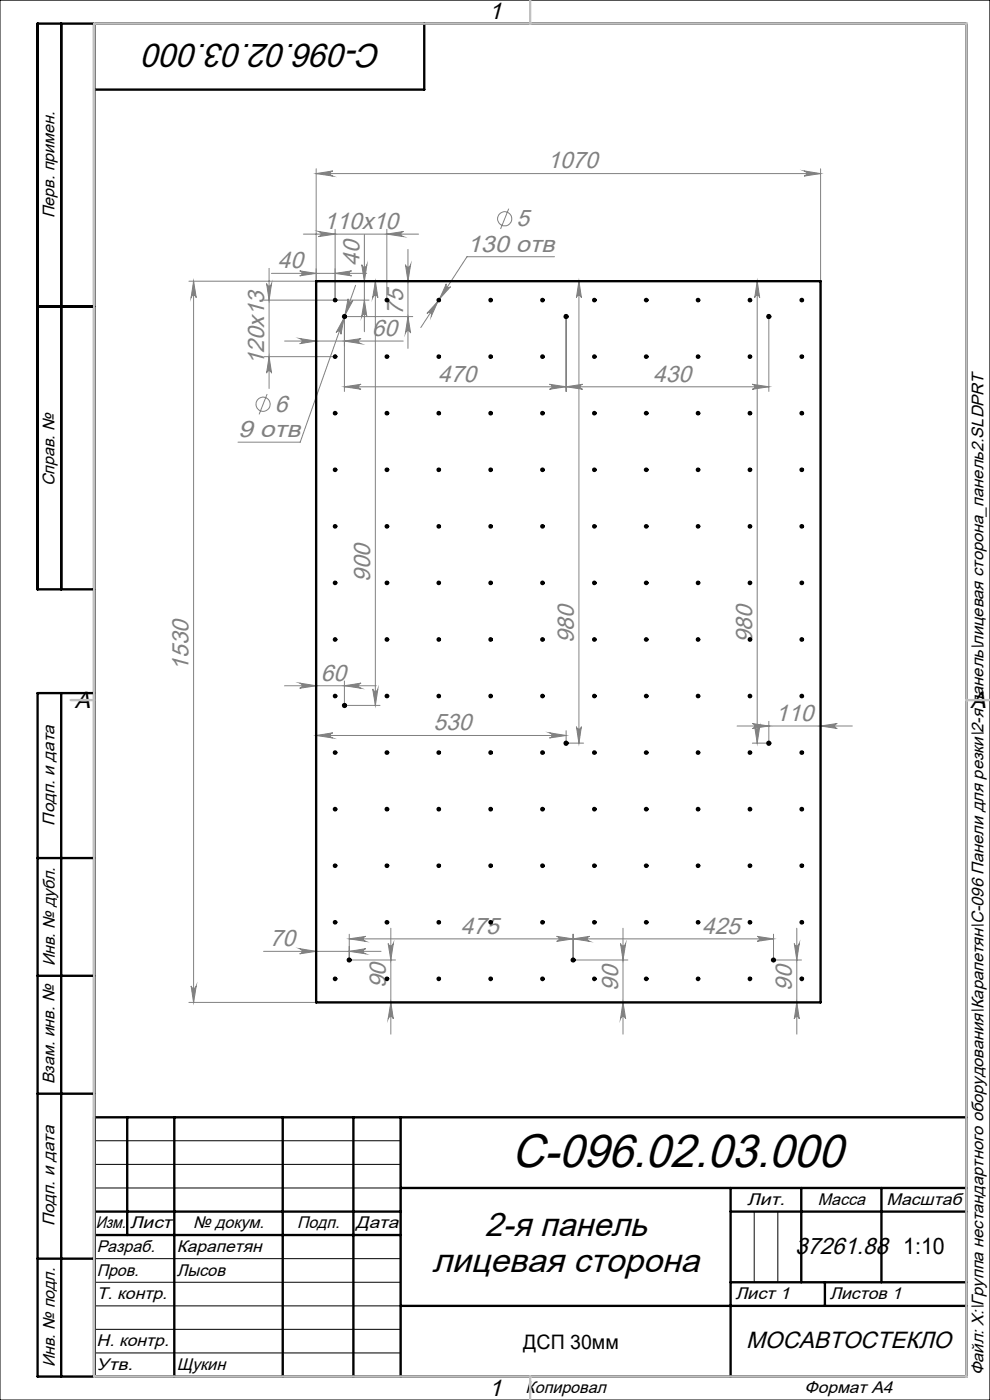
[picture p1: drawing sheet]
<svg xmlns="http://www.w3.org/2000/svg" width="210mm" height="297mm" viewBox="0 0 210 297" stroke-linecap="round" stroke-linejoin="round" font-family="sans-serif">
<g fill="none" stroke="#808080" stroke-width=".21">
<path d="M67.1 36.8l3.5-.5a.55 .55 0 0 0-.5 .5 .55 .55 0 0 0 .5 .6zM67.1 35.8v23.9h-27M67.1 36.8h107M170.6 36.3l3.5 .5-3.5 .6a.55 .55 0 0 0 .5-.6 .55 .55 0 0 0-.5-.5zM174.1 35.8v23.9M41.1 59.7l.5 3.4a.55 .55 0 0 0-.5-.5 .55 .55 0 0 0-.6 .5zM41.1 59.7v153M57.1 56.9v25.5M57.6 58h20.2M63.6 57.5l3.5 .5-3.5 .5a.53 .53 0 0 0 .5-.5 .53 .53 0 0 0-.5-.5zM64.3 49.7h24.5M67.6 49.1l3.5 .6-3.5 .5a.55 .55 0 0 0 .5-.6 .55 .55 0 0 0-.5-.5z"/>
<path d="M71.1 58l3.5-.5a.53 .53 0 0 0-.5 .5 .53 .53 0 0 0 .5 .5zM71.1 48.6v14.7M76.7 56.2a.55 .55 0 0 0 .6 .5 .55 .55 0 0 0 .5-.5l-.5 3.5zM77.3 49.7v20.7M79.6 59.7l.6 3.4a.55 .55 0 0 0-.6-.5 .55 .55 0 0 0-.5 .5zM79.6 59.7v89.9M82.1 49.7l3.5-.6a.55 .55 0 0 0-.6 .5 .55 .55 0 0 0 .6 .6zM82.1 48.6v14.7M86 56.2a.55 .55 0 0 0 .6 .5 .55 .55 0 0 0 .5-.5l-.6 3.5zM86.5 52.9v21M107.9 44.3l-1.7 4.3M117.6 54.5h-18.5l-9.8 15"/>
<path d="M122.8 59.7v98M122.8 59.7l.5 3.4a.53 .53 0 0 0-.5-.5 .53 .53 0 0 0-.5 .5zM160.6 59.7l.5 3.4a.53 .53 0 0 0-.5-.5 .53 .53 0 0 0-.5 .5zM160.6 59.7v98M56.1 63.7h14.6M56.1 75.7h14.6M56.6 60.1a.53 .53 0 0 0 .5 .6 .53 .53 0 0 0 .5-.6l-.5 3.6zM57.1 75.7l.5 3.5a.53 .53 0 0 0-.5-.5 .53 .53 0 0 0-.5 .5zM60.4 72.4h25.1M63.6 71.8l3.5 .6-3.5 .5a.55 .55 0 0 0 .5-.5 .55 .55 0 0 0-.5-.6zM71.4 63.7h6.9M73 67.4l-.7 3.5a.54 .54 0 0 0-.3-.6 .54 .54 0 0 0-.7 .3z"/>
<path d="M73.1 72.4l3.5-.6a.55 .55 0 0 0-.5 .6 .55 .55 0 0 0 .5 .5zM73.1 67.6v15.4M73.5 67.2h14.1M73.8 63.4a.54 .54 0 0 0 .4 .7 .54 .54 0 0 0 .7-.4l-1.7 3.2zM75.4 60.5l-11.7 33.3h-13.2M77.3 63.7l.5 3.5a.55 .55 0 0 0-.5-.5 .55 .55 0 0 0-.6 .5zM86.5 67.2l.6 3.5a.55 .55 0 0 0-.5-.5 .55 .55 0 0 0-.6 .5zM92.9 63.9l-1.4 3.2a.55 .55 0 0 0-.2-.7 .55 .55 0 0 0-.7 .1zM94.7 60.2a.53 .53 0 0 0 .1 .7 .53 .53 0 0 0 .8-.1l-2.4 2.7zM120.1 67.6v15.4M163.1 67.6v15.4M56.7 83.6l-1.7 4.3"/>
<path d="M73.1 82.1l3.5-.6a.53 .53 0 0 0-.5 .6 .53 .53 0 0 0 .5 .5zM73.1 82.1h90M116.6 81.5l3.5 .6-3.5 .5a.53 .53 0 0 0 .5-.5 .53 .53 0 0 0-.5-.6zM120.1 82.1l3.5-.6a.53 .53 0 0 0-.5 .6 .53 .53 0 0 0 .5 .5zM159.6 81.5l3.5 .6-3.5 .5a.53 .53 0 0 0 .5-.5 .53 .53 0 0 0-.5-.6zM60.4 145.5h19.4M63.6 144.9l3.5 .6-3.5 .5a.55 .55 0 0 0 .5-.5 .55 .55 0 0 0-.5-.6zM67.1 156l3.5-.5a.55 .55 0 0 0-.5 .5 .55 .55 0 0 0 .5 .6zM67.1 156h53M73.1 145.5l3.5-.6a.55 .55 0 0 0-.5 .6 .55 .55 0 0 0 .5 .5zM73.1 144.5v4.8M73.5 149.6h7.1"/>
<path d="M79.1 146.2a.55 .55 0 0 0 .5 .5 .55 .55 0 0 0 .6-.5l-.6 3.4zM116.6 155.5l3.5 .5-3.5 .6a.55 .55 0 0 0 .5-.6 .55 .55 0 0 0-.5-.5zM120.1 155v2.3M120.5 157.7h3.3M122.3 154.2a.53 .53 0 0 0 .5 .5 .53 .53 0 0 0 .5-.5l-.5 3.5zM156.4 154h24.4M159.6 153.5l3.5 .5-3.5 .5a.53 .53 0 0 0 .5-.5 .53 .53 0 0 0-.5-.5zM159.6 157.7h3.1M160.1 154.2a.53 .53 0 0 0 .5 .5 .53 .53 0 0 0 .5-.5l-.5 3.5zM163.1 153v4.3M174.1 154l3.5-.5a.53 .53 0 0 0-.6 .5 .53 .53 0 0 0 .6 .5zM74.1 199.2l3.5-.6a.53 .53 0 0 0-.5 .6 .53 .53 0 0 0 .5 .5z"/>
<path d="M74.1 198.2v5M74.1 199.2h90M82.9 196.9v22.5M118.1 198.6l3.5 .6-3.5 .5a.53 .53 0 0 0 .5-.5 .53 .53 0 0 0-.5-.6zM121.6 199.2l3.5-.6a.53 .53 0 0 0-.5 .6 .53 .53 0 0 0 .5 .5zM121.6 198.2v5M132.2 196.9v22.5M160.6 198.6l3.5 .6-3.5 .5a.53 .53 0 0 0 .5-.5 .53 .53 0 0 0-.5-.6zM164.1 198.2v5M169 196.9v22.5M40.1 212.7h27M40.5 209.2a.55 .55 0 0 0 .6 .5 .55 .55 0 0 0 .5-.5l-.5 3.5z"/>
<path d="M55.9 201.8h24.9M63.6 201.3l3.5 .5-3.5 .5a.55 .55 0 0 0 .5-.5 .55 .55 0 0 0-.5-.5zM74.1 201.8l3.5-.5a.55 .55 0 0 0-.5 .5 .55 .55 0 0 0 .5 .5zM74.5 203.7h9.4M82.3 200.2a.55 .55 0 0 0 .6 .5 .55 .55 0 0 0 .5-.5l-.5 3.5zM82.9 212.7l.5 3.4a.55 .55 0 0 0-.5-.5 .55 .55 0 0 0-.6 .5zM122 203.7h11.2M131.6 200.2a.55 .55 0 0 0 .6 .5 .55 .55 0 0 0 .5-.5l-.5 3.5zM132.2 212.7l.5 3.4a.55 .55 0 0 0-.5-.5 .55 .55 0 0 0-.6 .5zM164.5 203.7h5.5M168.5 200.2a.53 .53 0 0 0 .5 .5 .53 .53 0 0 0 .5-.5l-.5 3.5zM169 212.7l.5 3.4a.53 .53 0 0 0-.5-.5 .53 .53 0 0 0-.5 .5z"/>
<circle cx="107.1" cy="46.4" r="1.49"/>
<circle cx="55.8" cy="85.8" r="1.51"/>
</g>
<g fill="none" stroke="#000" stroke-width=".21" stroke-dasharray="15.2 1.3 1.3 1.3">
<path d="M70.9 63.6h-.2M70.9 75.6h-.2M71.1 63.4v-.1M71.1 63.8v.2M71.1 75.4v-.1M71.1 75.8v.2M71.3 63.6h.1M71.3 75.6h.1M72.9 67.1h-.2M73.1 66.9v-.2M73.1 67.3v.2M73.3 67.1h.2"/>
<path d="M81.9 63.6h-.2M82.1 63.4v-.1M82.1 63.8v.2M82.3 63.6h.1M119.9 67.1h-.2M120.1 66.9v-.2M120.1 67.3v.2M120.3 67.1h.2M162.9 67.1h-.2M163.1 66.9v-.2M163.1 67.3v.2M163.3 67.1h.2"/>
<path d="M72.9 149.6h-.2M73.1 149.4v-.2M73.1 149.8v.2M73.3 149.6h.2M119.9 157.6h-.2M120.1 157.4v-.2M120.1 157.8v.2M120.3 157.6h.2M162.9 157.6h-.2M163.1 157.4v-.2M163.1 157.8v.2M163.3 157.6h.2"/>
<path d="M73.9 203.6h-.2M74.1 203.4v-.2M74.1 203.8v.2M74.3 203.6h.2M121.4 203.6h-.2M121.6 203.4v-.2M121.6 203.8v.2M121.8 203.6h.2M163.9 203.6h-.2M164.1 203.4v-.2M164.1 203.8v.2M164.3 203.6h.2"/>
<path d="M169.9 207.6h-.2M170.1 207.4v-.1M170.1 207.8v.2M170.3 207.6h.1"/>
</g>
<g fill="none" stroke="#000" stroke-width=".21">
<path d="M0 0h210v297h-210zM71 63.7h.2M71 75.7h.2M71.1 63.6v.1M71.1 75.6v.2M73 67.2h.2M73.1 67.1v.2M82 63.7h.2M82.1 63.6v.1M120 67.2h.2M120.1 67.1v.2M163 67.2h.2"/>
<path d="M163.1 67.1v.2M73 149.6h.2M73.1 149.6v.2M120 157.7h.2M120.1 157.5v.3M163 157.7h.2M163.1 157.5v.3M74 203.7h.2M74.1 203.5v.3M121.5 203.7h.2M121.6 203.5v.3M164 203.7h.2"/>
<path d="M164.1 203.5v.3M170 207.6h.2M170.1 207.6v.1M20 242h65M20 247h65M20 252h65M160 257v15M165 257v15M20 267h65M20 272h65M20 277h65M20 282h65"/>
<path d="M20 287h65"/>
</g>
<g fill="none" stroke="#000" stroke-width=".5">
<path d="M13 5v120M20 5v287M90 5v14h-70M8 65h12M20 125h-12v-120h197v287h-197v-145h12M13 147v145M8 182h12M8 207h12M8 232h12M20 237h185M27 237v25M37 237v55"/>
<path d="M60 237v55M75 237v55M85 237v55M20 257h65M85 252h120M155 252v40M155 257h50M170 252v20M187 252v20M8 267h12M20 262h65M85 277h120"/>
<path d="M155 272h50M175 272v5"/>
</g>
<path d="M20 5h185v287h-185zM112.5 0v5M15 148.5h5M205 148.5h5M112.5 292v5" fill="none" stroke="#c0c0c0" stroke-width=".5"/>
<g fill="#808080">
<path d="M73.1 72.4l3.5-.6a.55 .55 0 0 0-.5 .6 .55 .55 0 0 0 .5 .5zM63.6 71.8l3.5 .6-3.5 .5a.55 .55 0 0 0 .5-.5 .55 .55 0 0 0-.5-.6zM73.1 145.5l3.5-.6a.55 .55 0 0 0-.5 .6 .55 .55 0 0 0 .5 .5zM63.6 144.9l3.5 .6-3.5 .5a.55 .55 0 0 0 .5-.5 .55 .55 0 0 0-.5-.6zM71.1 58l3.5-.5a.53 .53 0 0 0-.5 .5 .53 .53 0 0 0 .5 .5zM63.6 57.5l3.5 .5-3.5 .5a.53 .53 0 0 0 .5-.5 .53 .53 0 0 0-.5-.5z"/>
<path d="M67.1 36.8l3.5-.5a.55 .55 0 0 0-.5 .5 .55 .55 0 0 0 .5 .6zM170.6 36.3l3.5 .5-3.5 .6a.55 .55 0 0 0 .5-.6 .55 .55 0 0 0-.5-.5zM67.6 49.1l3.5 .6-3.5 .5a.55 .55 0 0 0 .5-.6 .55 .55 0 0 0-.5-.5zM82.1 49.7l3.5-.6a.55 .55 0 0 0-.6 .5 .55 .55 0 0 0 .6 .6zM92.9 63.9l-2.3 2.6a.55 .55 0 0 1 .7-.1 .55 .55 0 0 1 .2 .7zM94.7 60.2l-1.5 3.3 2.4-2.7a.53 .53 0 0 1-.8 .1 .53 .53 0 0 1-.1-.7zM73.8 63.4l-.6 3.5 1.7-3.2a.54 .54 0 0 1-.7 .4 .54 .54 0 0 1-.4-.7zM73 67.4l-1.7 3.2a.54 .54 0 0 1 .7-.3 .54 .54 0 0 1 .3 .6zM73.1 82.1l3.5-.6a.53 .53 0 0 0-.5 .6 .53 .53 0 0 0 .5 .5zM116.6 81.5l3.5 .6-3.5 .5a.53 .53 0 0 0 .5-.5 .53 .53 0 0 0-.5-.6zM120.1 82.1l3.5-.6a.53 .53 0 0 0-.5 .6 .53 .53 0 0 0 .5 .5zM159.6 81.5l3.5 .6-3.5 .5a.53 .53 0 0 0 .5-.5 .53 .53 0 0 0-.5-.6zM67.1 156l3.5-.5a.55 .55 0 0 0-.5 .5 .55 .55 0 0 0 .5 .6zM116.6 155.5l3.5 .5-3.5 .6a.55 .55 0 0 0 .5-.6 .55 .55 0 0 0-.5-.5zM159.6 153.5l3.5 .5-3.5 .5a.53 .53 0 0 0 .5-.5 .53 .53 0 0 0-.5-.5zM174.1 154l3.5-.5a.53 .53 0 0 0-.6 .5 .53 .53 0 0 0 .6 .5zM63.6 201.3l3.5 .5-3.5 .5a.55 .55 0 0 0 .5-.5 .55 .55 0 0 0-.5-.5zM74.1 201.8l3.5-.5a.55 .55 0 0 0-.5 .5 .55 .55 0 0 0 .5 .5zM74.1 199.2l3.5-.6a.53 .53 0 0 0-.5 .6 .53 .53 0 0 0 .5 .5zM118.1 198.6l3.5 .6-3.5 .5a.53 .53 0 0 0 .5-.5 .53 .53 0 0 0-.5-.6zM121.6 199.2l3.5-.6a.53 .53 0 0 0-.5 .6 .53 .53 0 0 0 .5 .5zM160.6 198.6l3.5 .6-3.5 .5a.53 .53 0 0 0 .5-.5 .53 .53 0 0 0-.5-.6z"/>
<path d="M122.3 154.2a.53 .53 0 0 0 .5 .5 .53 .53 0 0 0 .5-.5l-.5 3.5zM122.8 59.7l.5 3.4a.53 .53 0 0 0-.5-.5 .53 .53 0 0 0-.5 .5z"/>
<path d="M41.1 59.7l.5 3.4a.55 .55 0 0 0-.5-.5 .55 .55 0 0 0-.6 .5zM40.5 209.2a.55 .55 0 0 0 .6 .5 .55 .55 0 0 0 .5-.5l-.5 3.5zM56.6 60.1a.53 .53 0 0 0 .5 .6 .53 .53 0 0 0 .5-.6l-.5 3.6zM57.1 75.7l.5 3.5a.53 .53 0 0 0-.5-.5 .53 .53 0 0 0-.5 .5zM86 56.2a.55 .55 0 0 0 .6 .5 .55 .55 0 0 0 .5-.5l-.6 3.5zM86.5 67.2l.6 3.5a.55 .55 0 0 0-.5-.5 .55 .55 0 0 0-.6 .5zM79.6 59.7l.6 3.4a.55 .55 0 0 0-.6-.5 .55 .55 0 0 0-.5 .5zM79.1 146.2a.55 .55 0 0 0 .5 .5 .55 .55 0 0 0 .6-.5l-.6 3.4zM160.6 59.7l.5 3.4a.53 .53 0 0 0-.5-.5 .53 .53 0 0 0-.5 .5zM160.1 154.2a.53 .53 0 0 0 .5 .5 .53 .53 0 0 0 .5-.5l-.5 3.5zM82.3 200.2a.55 .55 0 0 0 .6 .5 .55 .55 0 0 0 .5-.5l-.5 3.5zM82.9 212.7l.5 3.4a.55 .55 0 0 0-.5-.5 .55 .55 0 0 0-.6 .5zM131.6 200.2a.55 .55 0 0 0 .6 .5 .55 .55 0 0 0 .5-.5l-.5 3.5zM132.2 212.7l.5 3.4a.55 .55 0 0 0-.5-.5 .55 .55 0 0 0-.6 .5zM168.5 200.2a.53 .53 0 0 0 .5 .5 .53 .53 0 0 0 .5-.5l-.5 3.5zM169 212.7l.5 3.4a.53 .53 0 0 0-.5-.5 .53 .53 0 0 0-.5 .5zM76.7 56.2a.55 .55 0 0 0 .6 .5 .55 .55 0 0 0 .5-.5l-.5 3.5zM77.3 63.7l.5 3.5a.55 .55 0 0 0-.5-.5 .55 .55 0 0 0-.6 .5z"/>
</g>
<g fill="none" stroke="#000" stroke-width=".5">
<path d="M67.1 59.7h107v153h-107z"/>
<circle cx="71.1" cy="75.7" r=".25"/>
<circle cx="71.1" cy="63.7" r=".25"/>
<circle cx="73.1" cy="67.1" r=".31"/>
<circle cx="82.1" cy="75.7" r=".26"/>
<circle cx="82.1" cy="63.7" r=".26"/>
<circle cx="93.1" cy="75.7" r=".25"/>
<circle cx="93.1" cy="63.7" r=".25"/>
<circle cx="104.1" cy="75.7" r=".25"/>
<circle cx="104.1" cy="63.7" r=".25"/>
<circle cx="115.1" cy="75.7" r=".25"/>
<circle cx="115.1" cy="63.7" r=".25"/>
<circle cx="120.1" cy="67.1" r=".31"/>
<circle cx="126.1" cy="75.7" r=".25"/>
<circle cx="126.1" cy="63.7" r=".25"/>
<circle cx="137.1" cy="75.7" r=".25"/>
<circle cx="137.1" cy="63.7" r=".25"/>
<circle cx="148.1" cy="75.7" r=".25"/>
<circle cx="148.1" cy="63.7" r=".25"/>
<circle cx="159.1" cy="75.7" r=".25"/>
<circle cx="159.1" cy="63.7" r=".25"/>
<circle cx="163.1" cy="67.1" r=".31"/>
<circle cx="170.1" cy="75.7" r=".25"/>
<circle cx="170.1" cy="63.7" r=".25"/>
<circle cx="71.1" cy="87.6" r=".25"/>
<circle cx="71.1" cy="99.7" r=".25"/>
<circle cx="82.1" cy="87.7" r=".26"/>
<circle cx="82.1" cy="99.7" r=".26"/>
<circle cx="93.1" cy="87.7" r=".25"/>
<circle cx="93.1" cy="99.7" r=".24"/>
<circle cx="104.1" cy="87.6" r=".25"/>
<circle cx="104.1" cy="99.7" r=".25"/>
<circle cx="115.1" cy="87.6" r=".25"/>
<circle cx="115.1" cy="99.7" r=".25"/>
<circle cx="126.1" cy="87.6" r=".25"/>
<circle cx="126.1" cy="99.7" r=".25"/>
<circle cx="137.1" cy="87.6" r=".25"/>
<circle cx="137.1" cy="99.7" r=".25"/>
<circle cx="148.1" cy="87.7" r=".25"/>
<circle cx="148.1" cy="99.7" r=".24"/>
<circle cx="159.1" cy="87.6" r=".25"/>
<circle cx="159.1" cy="99.7" r=".25"/>
<circle cx="170.1" cy="87.6" r=".25"/>
<circle cx="170.1" cy="99.7" r=".25"/>
<circle cx="71.1" cy="111.7" r=".25"/>
<circle cx="82.1" cy="111.7" r=".26"/>
<circle cx="93.1" cy="111.7" r=".24"/>
<circle cx="104.1" cy="111.7" r=".25"/>
<circle cx="115.1" cy="111.7" r=".25"/>
<circle cx="126.1" cy="111.7" r=".25"/>
<circle cx="137.1" cy="111.7" r=".25"/>
<circle cx="148.1" cy="111.7" r=".24"/>
<circle cx="159.1" cy="111.7" r=".25"/>
<circle cx="170.1" cy="111.7" r=".25"/>
<circle cx="71.1" cy="135.7" r=".25"/>
<circle cx="71.1" cy="123.7" r=".25"/>
<circle cx="82.1" cy="135.7" r=".26"/>
<circle cx="82.1" cy="123.7" r=".26"/>
<circle cx="93.1" cy="135.7" r=".25"/>
<circle cx="93.1" cy="123.7" r=".24"/>
<circle cx="104.1" cy="135.7" r=".25"/>
<circle cx="104.1" cy="123.7" r=".25"/>
<circle cx="115.1" cy="135.7" r=".25"/>
<circle cx="115.1" cy="123.7" r=".25"/>
<circle cx="126.1" cy="135.7" r=".25"/>
<circle cx="126.1" cy="123.7" r=".25"/>
<circle cx="137.1" cy="135.7" r=".25"/>
<circle cx="137.1" cy="123.7" r=".25"/>
<circle cx="148.1" cy="135.7" r=".25"/>
<circle cx="148.1" cy="123.7" r=".24"/>
<circle cx="159.1" cy="135.7" r=".25"/>
<circle cx="159.1" cy="123.7" r=".25"/>
<circle cx="170.1" cy="135.7" r=".25"/>
<circle cx="170.1" cy="123.7" r=".25"/>
<circle cx="71.1" cy="147.7" r=".25"/>
<circle cx="71.1" cy="159.7" r=".25"/>
<circle cx="73.1" cy="149.7" r=".31"/>
<circle cx="82.1" cy="147.7" r=".26"/>
<circle cx="82.1" cy="159.7" r=".26"/>
<circle cx="93.1" cy="147.7" r=".25"/>
<circle cx="93.1" cy="159.7" r=".25"/>
<circle cx="104.1" cy="147.7" r=".25"/>
<circle cx="104.1" cy="159.7" r=".25"/>
<circle cx="115.1" cy="147.7" r=".25"/>
<circle cx="115.1" cy="159.7" r=".25"/>
<circle cx="120.1" cy="157.7" r=".31"/>
<circle cx="126.1" cy="159.7" r=".25"/>
<circle cx="126.1" cy="147.7" r=".25"/>
<circle cx="137.1" cy="159.7" r=".25"/>
<circle cx="137.1" cy="147.7" r=".25"/>
<circle cx="148.1" cy="159.7" r=".25"/>
<circle cx="148.1" cy="147.7" r=".25"/>
<circle cx="159.1" cy="147.7" r=".25"/>
<circle cx="159.1" cy="159.7" r=".25"/>
<circle cx="163.1" cy="157.7" r=".31"/>
<circle cx="170.1" cy="159.7" r=".25"/>
<circle cx="170.1" cy="147.7" r=".25"/>
<circle cx="71.1" cy="171.6" r=".25"/>
<circle cx="82.1" cy="171.7" r=".26"/>
<circle cx="93.1" cy="171.7" r=".25"/>
<circle cx="104.1" cy="171.6" r=".25"/>
<circle cx="115.1" cy="171.6" r=".25"/>
<circle cx="126.1" cy="171.6" r=".25"/>
<circle cx="137.1" cy="171.6" r=".25"/>
<circle cx="148.1" cy="171.7" r=".25"/>
<circle cx="159.1" cy="171.6" r=".25"/>
<circle cx="170.1" cy="171.6" r=".25"/>
<circle cx="71.1" cy="195.7" r=".25"/>
<circle cx="71.1" cy="183.7" r=".25"/>
<circle cx="82.1" cy="183.7" r=".26"/>
<circle cx="82.1" cy="195.7" r=".26"/>
<circle cx="93.1" cy="195.7" r=".24"/>
<circle cx="93.1" cy="183.7" r=".24"/>
<circle cx="104.1" cy="183.7" r=".25"/>
<circle cx="104.1" cy="195.7" r=".25"/>
<circle cx="115.1" cy="195.7" r=".25"/>
<circle cx="115.1" cy="183.7" r=".25"/>
<circle cx="126.1" cy="183.7" r=".25"/>
<circle cx="126.1" cy="195.7" r=".25"/>
<circle cx="137.1" cy="195.7" r=".25"/>
<circle cx="137.1" cy="183.7" r=".25"/>
<circle cx="148.1" cy="195.7" r=".24"/>
<circle cx="148.1" cy="183.7" r=".24"/>
<circle cx="159.1" cy="195.7" r=".25"/>
<circle cx="159.1" cy="183.7" r=".25"/>
<circle cx="170.1" cy="195.7" r=".25"/>
<circle cx="170.1" cy="183.7" r=".25"/>
<circle cx="71.1" cy="207.6" r=".25"/>
<circle cx="74.1" cy="203.7" r=".3"/>
<circle cx="82.1" cy="207.7" r=".26"/>
<circle cx="93.1" cy="207.7" r=".24"/>
<circle cx="104.1" cy="207.6" r=".25"/>
<circle cx="115.1" cy="207.6" r=".25"/>
<circle cx="121.6" cy="203.7" r=".3"/>
<circle cx="126.1" cy="207.6" r=".25"/>
<circle cx="137.1" cy="207.6" r=".25"/>
<circle cx="148.1" cy="207.7" r=".24"/>
<circle cx="159.1" cy="207.6" r=".25"/>
<circle cx="164.1" cy="203.7" r=".28"/>
<circle cx="170.1" cy="207.6" r=".25"/>
</g>
<text font-size="10" x="108.6" y="247.6">С-096.02.03.000</text>
<g font-size="7.1">
<text x="81" y="9.3" transform="rotate(-180 81 9.3)">С-096.02.03.000</text>
<text x="102.8" y="262.3">2-я панель</text>
<text x="91.7" y="269.8">лицевая сторона</text>
</g>
<g font-size="5">
<text x="103.7" y="4.1">1</text>
<text x="15.9" y="150.1">A</text>
<text x="205.9" y="150.1">A</text>
<text x="168.7" y="266">37261.88</text>
<text x="158.3" y="286">МОСАВТОСТЕКЛО</text>
<text x="103.7" y="296.1">1</text>
</g>
<g font-size="5" fill="#808080">
<text x="116.1" y="35.7">1070</text>
<text x="109.6" y="48">5</text>
<text x="68.7" y="48.6">110х10</text>
<text x="99.1" y="53.4">130 отв</text>
<text x="58.9" y="56.9">40</text>
<text x="76.2" y="56.4" transform="rotate(-90 76.2 56.4)">40</text>
<text x="78.9" y="71.3">60</text>
<text x="85.5" y="66.7" transform="rotate(-90 85.5 66.7)">75</text>
<text x="56" y="77.5" transform="rotate(-90 56 77.5)">120х13</text>
<text x="92.9" y="81">470</text>
<text x="138.6" y="81">430</text>
<text x="58.3" y="87.3">6</text>
<text x="50.5" y="92.7">9 отв</text>
<text x="78.6" y="123.5" transform="rotate(-90 78.6 123.5)">900</text>
<text x="121.7" y="136.5" transform="rotate(-90 121.7 136.5)">980</text>
<text x="159.6" y="136.5" transform="rotate(-90 159.6 136.5)">980</text>
<text x="40" y="142.2" transform="rotate(-90 40 142.2)">1530</text>
<text x="68.1" y="144.4">60</text>
<text x="92" y="154.9">530</text>
<text x="164.5" y="152.9">110</text>
<text x="57.3" y="200.7">70</text>
<text x="97.8" y="198.1">475</text>
<text x="148.9" y="198.1">425</text>
<text x="81.8" y="209.7" transform="rotate(-90 81.8 209.7)">90</text>
<text x="131.1" y="210.2" transform="rotate(-90 131.1 210.2)">90</text>
<text x="167.9" y="210.1" transform="rotate(-90 167.9 210.1)">90</text>
</g>
<text font-size="4.8" x="191.6" y="266">1:10</text>
<text font-size="4.2" x="111" y="286.1">ДСП 30мм</text>
<g font-size="3.6">
<text x="11.6" y="46.3" transform="rotate(-90 11.6 46.3)">Перв. примен.</text>
<text x="11.6" y="103.2" transform="rotate(-90 11.6 103.2)">Справ. №</text>
<text x="11.6" y="175.1" transform="rotate(-90 11.6 175.1)">Подп. и дата</text>
<text x="11.6" y="205" transform="rotate(-90 11.6 205)">Инв. № дубл.</text>
<text x="11.6" y="230" transform="rotate(-90 11.6 230)">Взам. инв. №</text>
<text x="158.5" y="255.6">Лит.</text>
<text x="173.5" y="255.6">Масса</text>
<text x="188.1" y="255.6">Масштаб</text>
<text x="11.6" y="260.1" transform="rotate(-90 11.6 260.1)">Подп. и дата</text>
<text x="20.3" y="260.6">Изм.</text>
<text x="27.6" y="260.6">Лист</text>
<text x="41" y="260.6">№ докум.</text>
<text x="63" y="260.6">Подп.</text>
<text x="75.5" y="260.6">Дата</text>
<text x="20.5" y="265.6">Разраб.</text>
<text x="37.5" y="265.6">Карапетян</text>
<text x="20.5" y="275.6">Т. контр.</text>
<text x="20.5" y="270.6">Пров.</text>
<text x="37.5" y="270.6">Лысов</text>
<text x="156" y="275.6">Лист 1</text>
<text x="176" y="275.6">Листов 1</text>
<text x="20.5" y="285.6">Н. контр.</text>
<text x="11.6" y="290" transform="rotate(-90 11.6 290)">Инв. № подл.</text>
<text x="20.5" y="290.6">Утв.</text>
<text x="37.5" y="290.6">Щукин</text>
<text x="208.6" y="291.8" transform="rotate(-90 208.6 291.8)">Файл: X:\Группа нестандартного оборудования\Карапетян\С-096 Панели для резки\2-я панель\лицевая сторона_панель2.SLDPRT</text>
<text x="111.5" y="295.6">Копировал</text>
<text x="170.7" y="295.6">Формат А4</text>
</g>
</svg>
